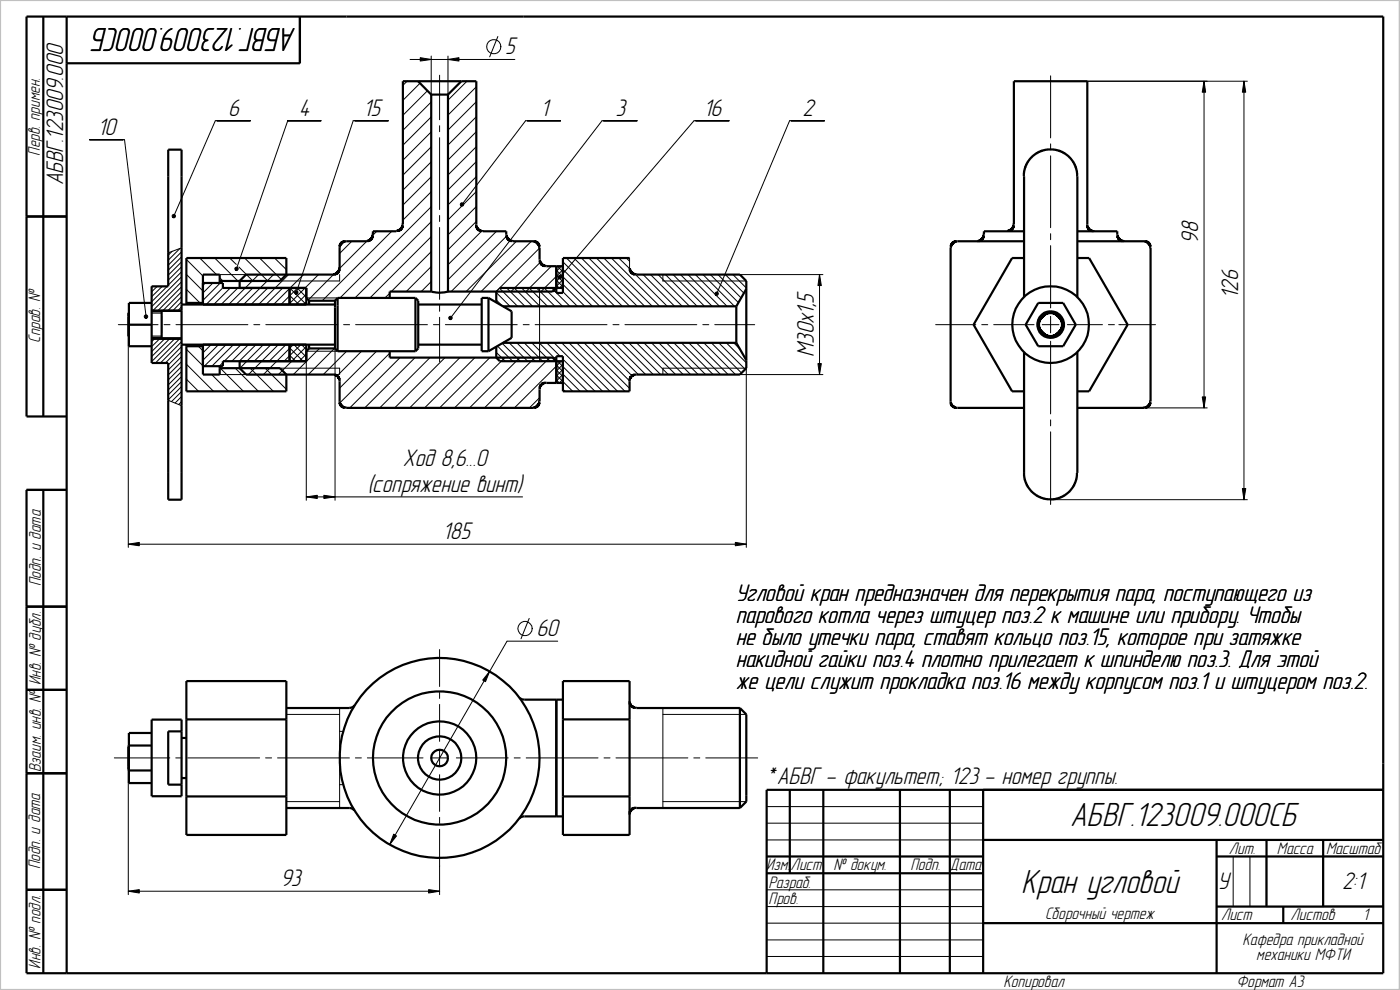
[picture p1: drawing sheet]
<svg xmlns="http://www.w3.org/2000/svg" width="297mm" height="210mm" viewBox="0 0 297 210" stroke-linecap="round" stroke-linejoin="round" font-family="sans-serif">
<g fill="none" stroke="#000" stroke-width=".21">
<path d="M86.4 17.2l-.9 .9M87 12.6h22.2M89.1 17.7l-3.6 3.6M90.7 19.3l-5.2 5.2M91.5 11.9v8.2M93.3 16v9.4M95 11.9v8.2M99.1 17.2l-4.1 4.1M101 18.4l-6 6M105.6 7.7l-1.7 4.4M222.9 16.1v13.2M230.7 17.2h33.9"/>
<path d="M255.4 17.2v69.3M263.9 17.2v88.8M19 29.6h7.4l4.6 37.5M53.1 25.6h-7.4l-8.8 20.2M61 25.6h.1M61 25.6h7.1M61 25.6l-10.8 31.4M82.3 25.6h-7.4l-12 36.5M91.5 37.5l-6 6M91.5 34.3l-6 6M91.5 31.2l-6 6M91.5 28l-6 6"/>
<path d="M91.5 24.8l-6 6M91.5 21.6l-6 6M93.3 26.7v1.2M93.3 29.2v15.2M101 37.5l-6 6M101 31.1l-6 6M101 27.9l-6 6.1M101 24.8l-6 6M101 21.6l-6 6M101 34.3l-6 6M118.9 25.6h-7.4l-13.5 17.8M135.1 25.6h-7.4l-32.1 41.8"/>
<path d="M154.6 25.6h-7.4l-28.4 33.2M174.9 25.6h-7.4l-15.4 36.7M222.9 30.5v1.3M222.9 33.1v15.2M36.5 53.3l-.8 .8M38.2 52.7l-2.5 2.5M38.5 59.8l-6 6.1M38.5 58.7l-6.3 6.4M38.5 57.7l-2.8 2.8M38.5 56.6l-2.8 2.8M38.5 55.5l-2.8 2.9M38.5 54.5l-2.8 2.8"/>
<path d="M38.5 53.4l-2.8 2.9M38.5 52.6l-2.8 1M39.5 55l3.6 3.5M39.5 58.2l3.6 3.5M42.4 54.7l3.5 3.6M45.6 54.7l4.9 4.9M46.6 58.9l.7 .7M46.6 58.3h14.1M48.7 54.7l1.4 1.4M50.7 56.6l2.9 3M51.9 54.7l4.9 4.9M54.9 58.3l-6.4 6.3"/>
<path d="M55.1 54.7l4.6 4.6M58 58.3l-6.3 6.3M58.3 54.7l2.4 2.5M61.2 58.3l-6.3 6.3M64.4 58.3l-6.4 6.3M67.6 58.3l-6.4 6.3M70.7 58.3l-5.3 5.3M72.1 58.3v1.3h-21.3M74.6 51.2l-2.5 2.6M77.8 51.2l-5.7 5.7M79.9 49.1l-.8 .8M83.1 49.1l-14.7 14.7"/>
<path d="M91.5 56.6l-5.3 5.2M91.5 53.4l-8.5 8.4M91.5 50.2l-13 13M91.5 47l-16.2 16.2M91.5 43.9l-19.4 19.3M91.5 40.7l-6 6M91.5 59.7l-2.1 2.1M93.3 45.7v1.3M93.3 48.3v15.2M101 47l-6 6M101 43.8l-6 6M101 40.6l-6 6.1"/>
<path d="M102.2 49l-7.2 7.2M105.3 49.1l-10.3 10.3M107.4 50.1l-11.7 11.7M109.6 51.2l-10.7 10.6M112.7 51.2l-10.6 10.6M114.5 52.6l-9.3 9.2M114.6 55.7l-6.2 6.1M117 56.5l-5.4 5.3M118 57.3l7.7 7.7M118 56.5h.1M118 59.4l1.4 1.4M118 58.4l1.4 1.4"/>
<path d="M118.2 56.5l1.2 1.2M119.1 56.5l-1.1 1.1M119.3 56.5l.1 .1M119.4 55.5l9.5 9.5M119.4 58.3l-1.4 1.4M119.4 59.3l-1.4 1.4M120.2 54.7l10.2 10.3M121.8 54.7l10.2 10.3M123.4 54.7l10.2 10.3M124.9 54.7l10.3 10.3M126.5 54.7l10.3 10.3M128.1 54.7l10.3 10.3"/>
<path d="M129.7 54.7l10.3 10.3M131.3 54.7l2.3 2.3M132.9 54.7l.7 .7M133.6 54.7v2.2M134.8 58.3l6.8 6.7M136.4 58.3l6.7 6.7M138 58.3l6.7 6.7M139.6 58.3l6.7 6.7M140.6 58.3v1.3h17.7M141.2 58.3l6.7 6.7M142.8 58.3l6.7 6.7M144.4 58.3l6.7 6.7"/>
<path d="M146 58.3l6.7 6.7M147.5 58.3l6.8 6.7M149.1 58.3l6.7 6.7M150.7 58.3l5.9 5.9M152.3 58.3l4.9 4.9M153.9 58.3l3.9 3.9M155.5 58.3l2.8 2.8M157 58.3h17.6M173.9 58.3v21.2M222.9 49.6v1.2M222.9 52.1v13.2M25.1 68.9h8.4"/>
<path d="M27.2 66.4h.1M27.3 71.3h-.1v44.8M32.2 66.4h2.1M32.2 71.3h2.1M32.3 60.7l-.1 .1M32.8 71.9l-.6 .6M33.4 60.7l-1.2 1.2M33.9 71.9l-1.7 1.6M34.3 67.1v3.5M34.3 66v5.7M34.3 66h.1M34.4 60.7l-2.2 2.2"/>
<path d="M34.8 68.9h1.3M34.9 71.9l-2.7 2.7M35.5 60.7l-3.3 3.3M36 71.9l-3.8 3.7M37 71.9l-4.8 4.8M37.3 68.9h15.3M38.1 71.9l-5.1 5.1M38.5 77.8l-2.8 2.8M38.5 74.6l-2.8 2.8M38.5 65.1l-.7 .8M38.5 64l-1.8 1.9M38.5 62.9l-2.9 3"/>
<path d="M38.5 61.9l-3.9 4M38.5 60.8l-5 5.1M38.5 79.9l-2.8 2.8M38.5 78.8l-2.8 2.9M38.5 76.7l-2.8 2.8M38.5 75.6l-2.8 2.9M38.5 73.5l-3.4 3.5M38.5 72.5l-4.5 4.5M39.5 61.4l2.9 2.9M39.5 74.1l3.6 3.5M39.5 77.3l5.8 5.7M42.1 73.4l1 1"/>
<path d="M43.2 73.1l-.1 .1M43.6 60l-.5 .5M44.8 73.1l-1.7 1.7M44.9 79.5l3.6 3.5M45.2 60l-2.1 2.1M46.4 73.1l-3.3 3.3M46.6 79.5h14.1M46.7 60l-3.6 3.7M46.7 78.1l4.9 4.9M47.3 76.9l-.8 .8M47.3 61l-3.6 3.6M48 73.1l-4.7 4.6"/>
<path d="M48.9 61.1l-3.6 3.5M49.5 73.1l-4.5 4.6M49.9 78.1l4.9 4.9M50.5 61.1l-3.6 3.5M51.1 73.1l-3.5 3.5M52.7 73.1l-3.5 3.5M53.1 78.1l4.9 4.9M53.6 61.1l-3.5 3.5M53.8 68.9h1.3M54.3 73.1l-3.5 3.5M55.9 73.1l-5 5h21.2v1.4M56.3 78.1l4.4 4.5"/>
<path d="M56.4 68.9h15.2M56.8 61.1l-3.5 3.5M57.5 73.1l-3.6 3.5M59.1 73.1l-6.4 6.4M60 61.1l-3.6 3.5M60.7 73.1l-3.6 3.5M61.4 73.8l2.9 2.8M61.4 75.4l1.3 1.2M61.4 62.7l2 1.9M61.4 64.3l.4 .3M61.5 61.1l3.5 3.5M62.2 73.1l-6.3 6.4"/>
<path d="M62.4 73.1l2.6 2.6M63 61.1l2 1.9M63.2 61.1l-3.6 3.5M63.8 73.1l-3.5 3.5M64 73.1l1 1M64.6 61.1l.4 .3M65 73.5l-5.9 6M65 64l-.6 .6M65 75.1l-1.5 1.5M65 62.4l-2.2 2.2M65 63.2h17.7M65 74.5h17.7"/>
<path d="M65 76.7v29.4M67.8 73.9l-5.6 5.6M71 73.9l-5.6 5.6M71.1 74v32.1M72.9 68.9h1.3M73.5 74.5l-4.9 5M75.4 68.9h15.3M76.7 74.5l-5.2 5.3M79.9 74.5l-7.8 7.8M82.7 74.9l-10.6 10.6M82.7 62.2l-1 1M84.9 75.9l-10.7 10.6"/>
<path d="M88.1 75.9l-10.7 10.6M91.2 75.9l-10.6 10.6M91.9 68.9h1.3M93.3 64.8v1.2M93.3 67.3v9.5M94.4 75.9l-10.7 10.6M94.5 68.9h15.2M97.6 75.9l-10.7 10.6M100.8 75.9l-10.7 10.6M103.9 75.9l-10.6 10.6M105.3 61.8h12.7v-.7h-3.5v15.5h3.5v-.7h-12.7M105.3 62.1l2.9 2.9"/>
<path d="M105.3 63.6l1.2 1.3M105.3 74.8l1.9 1.8M105.5 73.4l3.3 3.2M106 61.2l3.8 3.8M106.6 72.9l3.8 3.7M107.1 75.9l-10.7 10.6M107.5 61.1l3.9 3.9M108 72.7l3.9 3.9M109.1 61.1l3.9 3.9M109.6 72.7l3.9 3.9M110.3 75.9l-10.7 10.6M110.7 61.1l3.9 3.9"/>
<path d="M111 68.9h1.3M111.2 72.7l3.9 3.9M112.3 61.1l3.9 3.9M112.8 72.7l3.9 3.9M113.5 75.9l-10.7 10.6M113.5 68.9h15.3M113.8 61.1l3.9 3.9M114.4 72.7l3.6 3.7M114.8 61.8l4.6-4.6 7.9 7.8M115.4 61.1l3.9 3.9M116 72.7l2.8 2.9M116.6 75.9l-10.6 10.6"/>
<path d="M117 61.1l1 1M117.6 72.7l10.2 10.3M118 60.5l.6 .6M118 79.5l3.5 3.5M118 78.5l1.4 1.4M118 77.4l1.4 1.4M118.1 62.1l2.8 2.9M118.3 76.6l6.4 6.4M119 76.6l-9.9 9.9M119.2 72.7l10.2 10.3M119.3 76.6l.1 .1M119.4 60.4l-.7 .7"/>
<path d="M119.4 60.3l4.7 4.7M119.4 61.9l3.1 3.1M119.4 76.2l6.8 6.8M119.4 77.3l-1.4 1.4M119.4 78.4l-1.4 1.4M120.7 72.7l10.3 10.3M122.3 72.7l10.3 10.3M123.9 72.7l9.7 9.7M125.5 72.7l8.1 8.1M127.1 72.7l7 7.1M128.7 72.7l6.7 6.8M130 68.9h1.3"/>
<path d="M130.3 72.7l6.7 6.8M131.9 72.7l6.7 6.8M132.6 68.9h15.2M133.4 72.7l6.8 6.8M135 72.7l6.8 6.8M136.6 72.7l6.7 6.8M138.2 72.7l6.7 6.8M139.8 72.7l6.7 6.8M140.6 79.5v-1.4h17.7v38M141.4 72.7l6.7 6.8M143 72.7l6.7 6.8M144.6 72.7l6.7 6.8"/>
<path d="M146.1 72.7l6.8 6.8M147.7 72.7l6.8 6.8M149.1 68.9h1.3M149.3 72.7l6.7 6.8M150.9 72.7l6.4 6.4M151.6 68.9h8.5M152.5 72.7l5.6 5.6M154.1 72.7l4.2 4.3M155.7 72.7l1.2 1.3M157 79.5h17.6M198.5 68.9h8.5M208.3 68.9h1.2"/>
<path d="M210.8 68.9h8.6M220.2 69.6a2.82 2.82 0 0 1 2.5-3.5 2.82 2.82 0 0 1 3 3 2.82 2.82 0 0 1-3.5 2.5M220.6 69.5a2.43 2.43 0 0 1 2.1-3.1 2.43 2.43 0 0 1 2.6 2.7 2.43 2.43 0 0 1-3.1 2.1M221.1 68.9h3.6M222.9 67.1v3.5M222.9 72.4v15.4M226.4 68.9h7.5M235.2 68.9h1.2M237.4 68.9h7.8M35.7 84.9l2.8 1.2M38.5 84.1l-1.3 1.4M38.5 80.9l-2.8 2.9"/>
<path d="M38.5 85.2l-.6 .6M38.5 83.1l-2.1 2.1M38.5 82l-2.8 2.8M39.5 80.4l2.6 2.6M114.5 84.4l-2.2 2.1M117.6 81.2l1.8-1.8 3.7 3.6M119.4 82.5l.5 .5M119.4 80.5l-.7 .7-.7-.6M222.9 89.1v1.2M222.9 91.6v15.4M242.7 86.5h13.4M27.2 115.4h131.1"/>
<path d="M65 105.4h45.9M222.9 106h41.7M93.3 137.8v7.8M112.3 131.2l-1.8 4.3M118.3 136h-10.7l-24.9 43.2M27.2 158.4h.1M60.7 151.6h11.4M72.1 150.2v21.2M72.1 155.2h.7M93.3 146.9v1.3M93.3 149.4v7.9M93.3 159v3.6"/>
<path d="M140.6 150.2v21.2M140.6 151.6h17.7M24.3 160.8h11.7M27.3 163.2h-.1v26.6M37.3 160.8h1.3M39.8 160.8h15.3M56.3 160.8h1.3M58.9 160.8h15.2M60.7 170.1h11.4M72.1 166.5h.7M75.4 160.8h1.3M77.9 160.8h11.8"/>
<path d="M91.5 160.8h3.5M93.3 164.3v7.8M93.3 173.4v1.3M93.3 175.9v13.9M96.8 160.8h11M109.1 160.8h1.3M111.6 160.8h15.3M128.1 160.8h1.3M130.7 160.8h15.2M140.6 170.1h17.7M147.2 160.8h1.3M149.7 160.8h11"/>
<path d="M162.6 171.1h46M162.6 178.2h46M162.6 174.6h46M208.5 167.6h84.9v10.5h-84.9zM27.2 189.1h66.1M162.6 199.4h46M162.6 192.3h46M162.6 188.8h46M208.6 195.8v-17.7h49.5v17.7h-95.5M261.6 181.7v10.6M265.2 181.7v10.6M280.7 181.7h-12.1v10.6h12.1v-10.6h12.7v10.5h-12.7"/>
<path d="M162.6 202.9h46"/>
<circle cx="104.8" cy="9.9" r="1.51"/>
<circle cx="111.4" cy="133.4" r="1.52"/>
</g>
<path d="M0 0h297v210h-297z" fill="none" stroke="#c0c0c0" stroke-width=".47"/>
<g fill="none" stroke="#000" stroke-width=".47">
<path d="M9.2 3.5v84.8M14.1 3.5v203M63.6 3.5v9.9h-49.5M88.7 17.2h9.2M88.7 17.2h-3.2v30.4l-.2 .7-.4 .4-.8 .3M88.7 17.2l2.8 2.9M97.9 17.2l-2.9 2.9M97.9 17.2h3.1v30.4M91.5 20.1v41.7M91.5 20.1h3.5M95 20.1v41.7M217.2 37.4l.1-1 .3-1.1 1.1-1.8 1.5-1.2 1.7-.6h1.9l1.8 .6 1.4 1.2 1.2 1.8 .4 2.1v25.6"/>
<path d="M217.3 37.4v25.6M5.6 45.9h8.5M46.6 59.6v.4M46.6 59.6v-1.3h-3.5v6.3M46.6 59.6h12.8l1.3-1.3v-3.6h-21.2v9.6M72.1 56.9l-.3 .8-.7 .5-.4 .1h-18.5l-1.4 1.3v1.5M72.1 56.9l-.2 .6-.4 .5-.8 .2M77.7 51.2h-4.6l-.5 .2-.5 .8v4.7M84.1 49.1h-5v1l-.3 .5-.6 .5h-.5M101 47.6l.2 .8 .7 .6 5.5 .1v.7M107.4 49.8l.3 .8 .8 .5 4.9 .1 .5 .2 .5 .8 .1 2.9M114.5 55.1l.3 .8 .7 .5 3.9 .1"/>
<path d="M133.6 54.7h-14.2v7.4h-1.4v-5.6M133.6 56.9l.3 .8 .6 .5 .5 .1h22l1.3 1.3v1.7M217.3 54.7h-2.6l-8.2 14.2 8.2 14.1h2.6M217.3 51.2h-14.6l-.7 .5-.3 .9v33l.4 .5 .7 .4h14.5M217.3 49.1h-8.6v1l-.3 .5-.6 .5h-.5M228.6 51.2h14.4l.5 .2 .5 .7 .1 33-.3 .9-.6 .4-.5 .1h-14.1M228.6 49.1h8.4v.7M228.6 54.7h2.5l8.1 14.2-8.1 14.1h-2.5M230.6 47.6l.1 .5 .3 .5 .6 .4 .5 .1M230.7 47.6v-30.4h-15.6v30.4l-.2 .7-.4 .4-.8 .3M237.1 49.8l.2 .8 .7 .5 .5 .1M27.3 66.3l-.1 .1v1.2v3.7l.1 .1"/>
<path d="M27.3 68.9h4.9M32.2 71.7h2.1M32.2 66h2.1M32.2 65.9h6.3M32.2 71.9h6.3M32.2 64.3h-4.9v9.1h4.9M38.5 64.6v-32.9h-2.8v29h-3.5v16.3h3.5v29h2.8v-32.9M38.5 64.6v1.3M38.5 65.9v7.2M38.5 64.6h32.6M38.5 73.1h32.6M38.5 66h-4.2v5.8h4.2"/>
<path d="M39.5 64.3v.3M39.5 73.1v.3M39.5 73.4v9.6h21.2v-3.5l-1.3-1.4h-12.8M39.5 64.3h3.6M39.5 73.4h3.6M43.1 73.1v6.4h3.5v-1.4M43.1 60h4.2v1.1h17.7v3.5M46.6 77.7v.4M50.8 76.6v1.5l1.4 1.4h18.9l.6 .3 .4 .8v4.9l.5 .7 .8 .3h40l.6-.3 .4-.7 .1-3.4 .6-.7 .8-.2M61.4 61.1v3.5M61.4 73.1v3.5M65 73.1v3.5h-17.7v1.1h-4.2"/>
<path d="M65 63.2l.6 .6M65.6 63.8v.8M65.6 73.1v.8M65.6 63.8h5.5M65.6 73.9h5.5M65.6 73.9l-.6 .6M71.1 63.8v10.1M71.1 73.9l.5 .6M71.6 63.2v11.3M71.6 63.2h16.5M71.6 74.5h16.5M71.6 63.2l-.5 .6"/>
<path d="M82.7 74.5v1.4h34.5l.8 .7M88.1 63.2l.6 .6v9.1a1.45 1.45 0 0 1-.6 1.6M88.1 63.2v11.3M88.7 64.6h13.5M88.7 73.1h13.5M91.5 61.8h-8.8v1.4M91.5 61.8a6.3 6.3 0 0 0 3.5 0M103.6 63.2l4.9 2.8v5.7l-4.9 2.8M103.6 63.2h-1.4v11.3h1.4M103.6 63.2v11.3M105.3 73.6v2.3l.7 .7h13.4M105.3 61.8v2.3"/>
<path d="M106 61.1h13.4M106.7 72.7h49.5M106.7 65h49.5M118 61.1l-.8 .7h-22.2M156.2 72.7l2.1 3.7M156.2 65v7.7M158.3 76.4v1.7l-1.3 1.4h-22.3l-.8 .3-.3 .6v2.6h-14.2v-7.4h-1.4v5.6M158.3 61.3l-2.1 3.7M158.3 61.3v15.1M217.3 74.7v26.2l.4 1.6 1.2 1.8 1.4 1 1.9 .6 2-.1 1.6-.6 1.4-1.4 .9-1.5 .3-1 .1-1M220.3 64.3h5.3l2.6 4.6-2.6 4.5h-5.3l-2.7-4.5zM224.6 67.1l.6 1 .1 1.2-.3 .8-.6 .7-1.1 .5h-.9l-.8-.3-.7-.6-.5-1.1v-.9l.3-.8 .7-.7 1-.5h.9l.8 .3 .5 .4"/>
<path d="M228.6 74.7v25.6M14.1 88.3h-8.5v-84.8h287.9v203h-287.9v-102.6h8.5M115.9 81.2h3.5M9.2 103.9v102.6M5.6 128.7h8.5M5.6 146.3h8.5M27.3 158.2l-.1 .2v4.8l.1 .2M27.3 158.2h4.9M32.2 155.5h-4.9v10.6h4.9M38.5 155.2h-2.8v11.3h2.8M38.5 155.2v11.3M38.5 155.2v-2.5h-6.3v16.2h6.3v-2.4"/>
<path d="M38.5 156.5h1M39.5 144.5h21.2v32.6h-21.2zM39.5 152.6h21.2M60.7 150.2h13.4M75.2 149.7l-.4 .3-.7 .2M110.2 148l.5 .3 .5 .1h8.2M118 148.4v24.8zM119.4 144.5h14.2v32.6h-14.2zM119.4 152.6h14.2M133.6 148.8v.4l.3 .6 .6 .3 .5 .1h22M157 150.2l1.3 1.4v18.5l-1.3 1.3M157 150.2v21.2"/>
<path d="M5.6 164h8.5M27.3 163.4h4.9M38.5 165.1h1M39.5 169h21.2M60.7 171.4h13.5l.3 .1 .7 .4M119.4 173.2h-8.4l-.8 .4M119.4 169h14.2M135 171.4h-.5l-.6 .3-.3 .6v.5M135 171.4h22M167.6 167.6v17.7M174.7 167.6v38.9M190.9 167.6v38.9"/>
<path d="M201.5 167.6v38.9M208.6 167.6v38.9M208.6 178.2h84.9M258.1 178.2v28.3M268.7 178.2v14.1M280.7 178.2v14.1M293.5 167.6h-130.9v38.9M5.6 188.8h8.5M162.6 181.7h46M162.6 185.3h46M208.6 195.8h84.9M258.1 192.3h35.4"/>
<path d="M258.1 181.7h35.4M272.2 192.3v3.5"/>
<circle cx="222.9" cy="68.9" r="8.1"/>
<circle cx="222.9" cy="68.9" r="2.83"/>
<circle cx="93.3" cy="160.8" r="14.1"/>
<circle cx="93.3" cy="160.8" r="7.8"/>
<circle cx="93.3" cy="160.8" r="21.2"/>
<circle cx="93.3" cy="160.8" r="4.6"/>
<circle cx="93.3" cy="160.8" r="1.76"/>
</g>
<g fill="#000" stroke="#000" stroke-width=".21">
<path d="M89.2 12.2l2.3 .4-2.3 .4zM95 12.6l2.4-.4v.8zM255.4 17.2l.4 2.4h-.7zM263.9 17.2l.4 2.4h-.7zM173.9 58.3l.3 2.3h-.7zM173.5 77.1h.7l-.3 2.4zM255.1 84.2h.7l-.4 2.3zM27.2 115.4l2.3-.3v.7zM65 105.4l2.3-.3v.6zM68.7 105.1l2.4 .3-2.4 .3zM156 115.1l2.3 .3-2.3 .4zM263.6 103.6h.7l-.4 2.4z"/>
<path d="M103.9 142.4l-.9 2.2-.6-.3zM83.5 177l.6 .3-1.4 1.9zM27.2 189.1l2.3-.4v.7zM90.9 188.7l2.4 .4-2.4 .3z"/>
<path d="M36.6 45.6a.36 .36 0 0 1 .6 .2 .36 .36 0 0 1-.5 .4l.2-.4-.2 .4-.2-.2z" fill-rule="evenodd"/>
<path d="M50 56.7a.36 .36 0 0 1 .5 .3 .36 .36 0 0 1-.5 .4l.2-.4-.2 .4-.2-.3z" fill-rule="evenodd"/>
<path d="M97.8 43.1a.38 .38 0 0 1 .6 .3 .38 .38 0 0 1-.6 .3l.2-.3-.2 .3-.1-.4z" fill-rule="evenodd"/>
<path d="M118.5 58.5a.36 .36 0 0 1 .5 0 .36 .36 0 0 1 0 .5 .36 .36 0 0 1-.5 .1l.3-.3-.3 .3z" fill-rule="evenodd"/>
<path d="M30.7 66.9a.36 .36 0 0 1 .6 .1 .36 .36 0 0 1-.3 .5v-.4v.4l-.4-.1z" fill-rule="evenodd"/>
<path d="M62.6 61.8a.37 .37 0 0 1 .6 .2 .37 .37 0 0 1-.5 .4l.2-.3-.2 .3-.2-.2z" fill-rule="evenodd"/>
<path d="M95.4 67.1a.36 .36 0 0 1 .5 .4 .36 .36 0 0 1-.6 .2l.3-.3-.3 .3-.1-.3z" fill-rule="evenodd"/>
<path d="M151.8 62.1a.35 .35 0 0 1 .6 .2 .35 .35 0 0 1-.5 .4l.2-.4-.2 .4-.1-.1z" fill-rule="evenodd"/>
</g>
<g font-size="7.2">
<text x="62.9" y="5.9" transform="rotate(-180 62.9 5.9)">АБВГ.123009.000СБ</text>
<text x="227" y="175.3">АБВГ.123009.000СБ</text>
<text x="216.6" y="189.4">Кран угловой</text>
</g>
<g font-size="5.1">
<text x="107.2" y="11.5">5</text>
<text x="20.7" y="28.5">10</text>
<text x="48.4" y="24.5">6</text>
<text x="63.4" y="24.5">4</text>
<text x="77" y="24.5">15</text>
<text x="114.6" y="24.5">1</text>
<text x="130.6" y="24.5">3</text>
<text x="149.2" y="24.5">16</text>
<text x="170.2" y="24.5">2</text>
<text x="13.4" y="39.3" transform="rotate(-90 13.4 39.3)">АБВГ.123009.000</text>
<text x="254.2" y="51.7" transform="rotate(-90 254.2 51.7)">98</text>
<text x="262.7" y="63.5" transform="rotate(-90 262.7 63.5)">126</text>
<text x="172.6" y="75.7" transform="rotate(-90 172.6 75.7)">М30x1,5</text>
<text x="85.5" y="98.9">Ход 8,6...0</text>
<text x="78" y="104.3">(сопряжение винт)</text>
<text x="93.9" y="114.3">185</text>
<text x="156.1" y="127.5">Угловой кран предназначен для перекрытия пара, поступающего из</text>
<text x="113.8" y="134.9">60</text>
<text x="156.1" y="132.2">парового котла через штуцер поз.2 к машине или прибору. Чтобы</text>
<text x="156.1" y="136.8">не было утечки пара, ставят кольцо поз.15, которое при затяжке</text>
<text x="156.1" y="141.5">накидной гайки поз.4 плотно прилегает к шпинделю поз.3. Для этой</text>
<text x="156.1" y="146.1">же цели служит прокладка поз.16 между корпусом поз.1 и штуцером поз.2.</text>
<text x="162.6" y="166.4">*АБВГ - факультет; 123 - номер группы.</text>
<text x="59.5" y="188">93</text>
<text x="258.3" y="188.6">У</text>
<text x="284.8" y="188.7">2:1</text>
</g>
<g font-size="3.6">
<text x="8.4" y="33.1" transform="rotate(-90 8.4 33.1)">Перв. примен.</text>
<text x="8.5" y="72.7" transform="rotate(-90 8.5 72.7)">Справ. №</text>
<text x="8.6" y="124.3" transform="rotate(-90 8.6 124.3)">Подп. и дата</text>
<text x="8.6" y="163.8" transform="rotate(-90 8.6 163.8)">Взаим. инв. № Инв. № дубл.</text>
<text x="8.6" y="184.4" transform="rotate(-90 8.6 184.4)">Подп. и дата</text>
<text x="162.6" y="184.7">Изм.Лист № докум.</text>
<text x="193.2" y="184.7">Подп. Дата</text>
<text x="260.7" y="181.1">Лит.</text>
<text x="270.9" y="181.1">Масса</text>
<text x="281.4" y="181.1">Масштаб</text>
<text x="163" y="188.4">Разраб.</text>
<text x="163.1" y="191.9">Пров.</text>
<text x="221.7" y="194.9">Сборочный чертеж</text>
<text x="259" y="195.1">Лист</text>
<text x="273.8" y="195.1">Листов</text>
<text x="289.1" y="195.1">1</text>
<text x="263.6" y="200.5">Кафедра прикладной</text>
<text x="266.5" y="203.8">механики МФТИ</text>
<text x="8.6" y="205.5" transform="rotate(-90 8.6 205.5)">Инв. № подл.</text>
<text x="212.9" y="209.5">Копировал</text>
<text x="262.3" y="209.5">Формат А3</text>
</g>
</svg>
